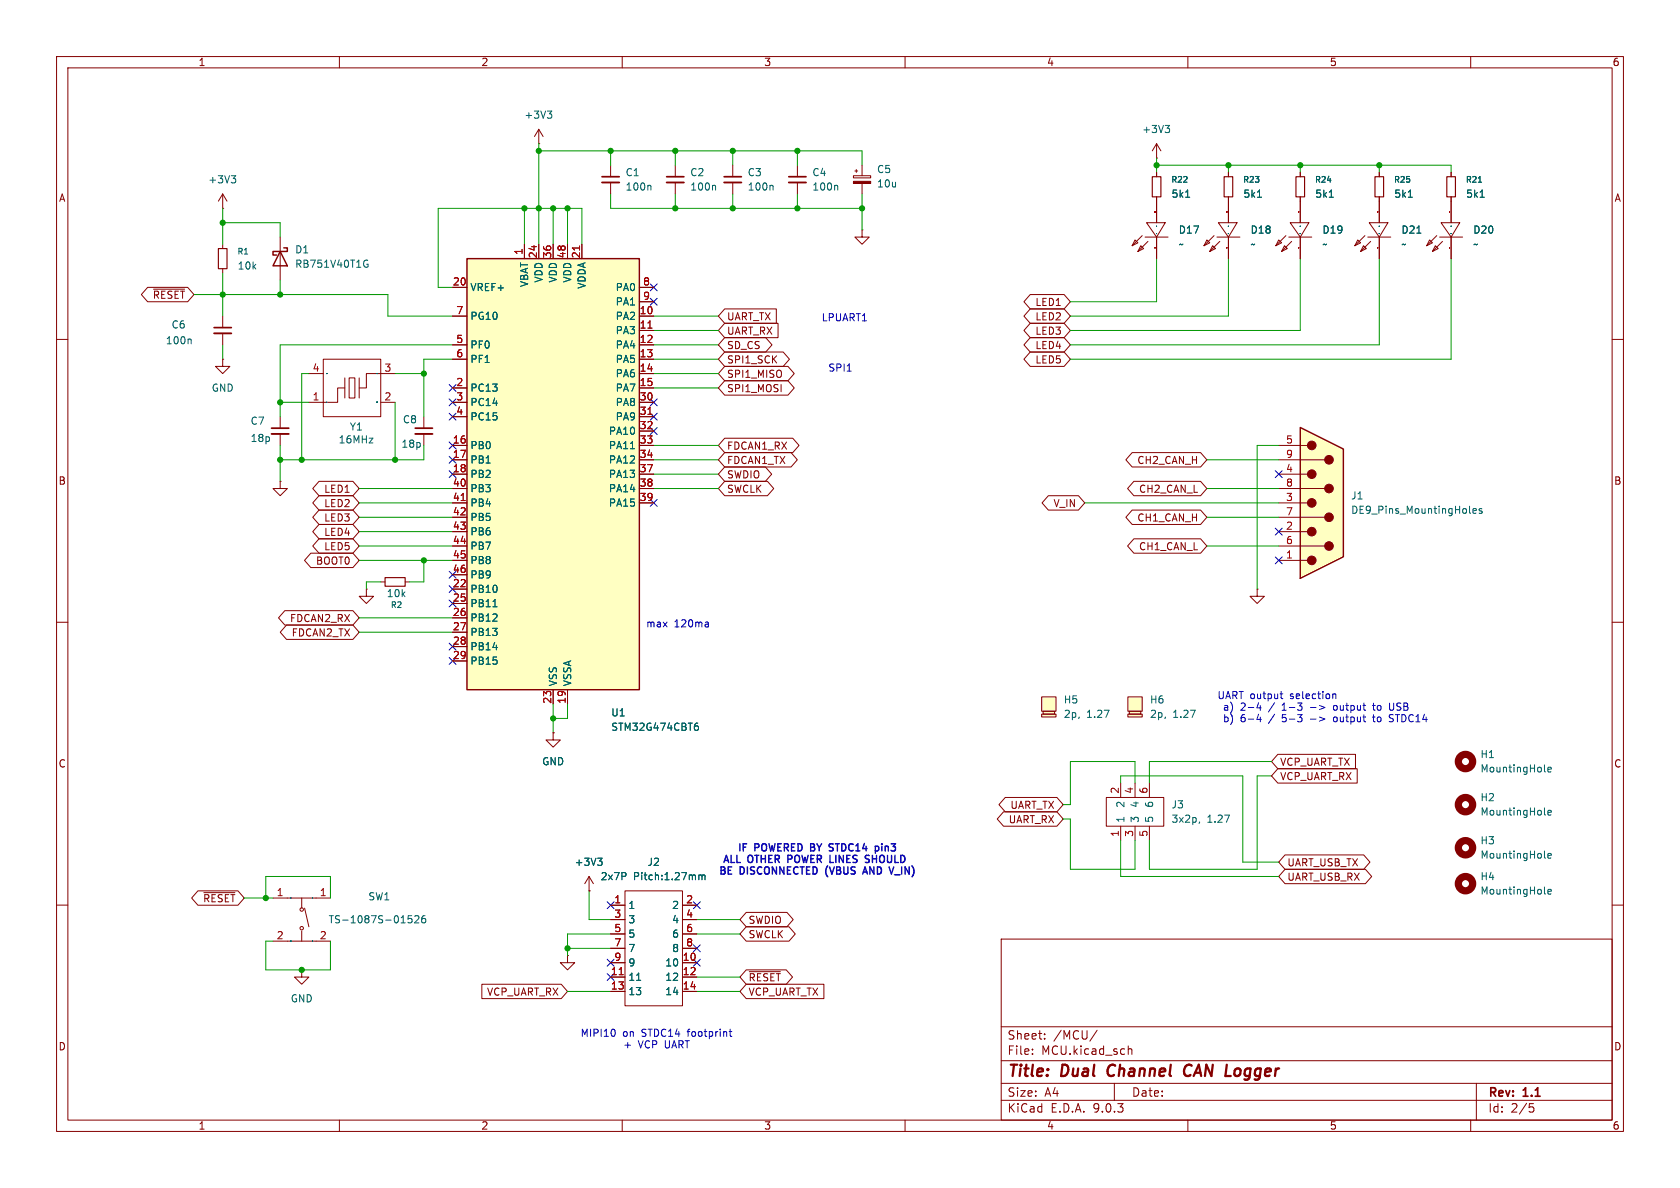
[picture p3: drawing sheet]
<svg xmlns="http://www.w3.org/2000/svg" width="297mm" height="210mm" viewBox="0 0 297 210" stroke-linecap="round" stroke-linejoin="round" font-family="sans-serif">
<g fill="none" stroke="#840000" stroke-width=".18">
<path d="M10 10h277v190h-277zM12 12h273v186h-273zM60 10v2M110 10v2M160 10v2M210 10v2M260 10v2M39.4 36.8h.1M39.4 34.3l-.8 1.3M39.4 34.3l.7 1.3M39.4 34.3v2.5M217.2 30.5v.7"/>
<path d="M217.2 34.8v.8M10 60h2M74.9 73.7v2M74.9 76.7v2M285 60h2M10 110h2M285 110h2M10 160h2M177 166h108v32h-108zM285 160h2M60 198v2M110 198v2"/>
<path d="M160 198v2M177 194.5h108M177 191.5h108M177 187.5h108M177 181.5h108M182.5 186.3v.1M182.5 185.5v.1M184.7 183.6v.1M184.7 182.8v.1M194 182.1l-1.3 2M197 191.5v3M199.5 184.9v1.5"/>
<path d="M199.5 185.5l.2-.1 .3 .1 .1 .9M210 198v2M260 198v2M261 191.5v6.5M270.4 195.1h.7M270.5 195.7h.4l.3 .3-.2 .5-.5 .1"/>
</g>
<path d="M196.1 188.5a1.27 1.27 0 0 0 0 1.6M210.3 188.2a1.13 1.13 0 0 0-.9 .7 1.13 1.13 0 0 0 .2 1.2l.3 .1 .5-.1" fill="none" stroke="#840000" stroke-width=".4"/>
<path d="M40.9 31.1h.8l-.5 .4M41.4 31.5l.3 .3v.3l-.3 .2M222.3 34.9h.7M273 157.9l.2 .2M273.6 157.6l.6-.1v-.2l-.4-.1-.2 .2 .1 .6h.5" fill="none" stroke="#006464" stroke-width=".18"/>
<path d="M216.4 31.2h1.5v3.6h-1.5z" fill="none" stroke="#840000" stroke-width=".2"/>
<path d="M73.4 75.7h3.1" fill="none" stroke="#840000" stroke-width=".3"/>
<path d="M73.4 76.7h3.1" fill="none" stroke="#840000" stroke-width=".33"/>
<circle cx="259.1" cy="156.2" r="1.27" fill="none" stroke="#840000" stroke-width="1.3"/>
<g fill="#ffffc2">
<path d="M184.1 123.2h2.6v2.5h-2.6z"/>
<path d="M184.1 126.2h2.6v.5h-2.6z"/>
<path d="M184.4 125.7h2v.5h-2z"/>
</g>
<g fill="none" stroke="#840000" stroke-width=".18">
<path d="M141 29.2v2M141 32.3v2M150.9 31.1h3v.3h-3zM151.1 30.2h.5M151.4 30v.5M152.4 29.2v1.9M152.4 32.4v1.9M215.4 39.4h3.3l-1.5 2.5zM217.2 35.6v3.8M213.4 42.4l.5 .5-1 .5zM214.4 43.4l.5 .5-1 .6zM214.6 41.7l-1.7 1.7"/>
<path d="M215.1 41.9h4.1M215.6 42.7l-1.7 1.8M217.2 41.9v3.8M184.1 123.2h2.6v2.5h-2.6zM184.1 126.2h2.6v.5h-2.6zM184.4 125.7h2v.5h-2zM198.1 138.4v2.6M200.7 138.4v2.6M203.2 138.4v2.6M195.6 141h10.1v5.1h-10.1zM198.1 146.1v2.5M200.7 146.1v2.5"/>
<path d="M203.2 146.1v2.5"/>
</g>
<path d="M147.9 32.8l.2 .1v.7M217.1 40h.1M217.2 40h.1M217.1 41.3h.1M212.1 145.3l-.1 .2" fill="none" stroke="#006464" stroke-width=".18"/>
<path d="M216.9 37.5h.1M216.9 43.8h.1" fill="none" stroke="#a90000" stroke-width=".18"/>
<path d="M150.9 32.1h3v.3h-3z" fill="#840000" stroke="#840000" stroke-width=".18"/>
<path d="M139.4 31.2h3.1" fill="none" stroke="#840000" stroke-width=".3"/>
<path d="M139.4 32.3h3.1" fill="none" stroke="#840000" stroke-width=".33"/>
<g fill="#ffffc2">
<path d="M199.4 123.2h2.5v2.5h-2.5z"/>
<path d="M199.4 126.2h2.5v.5h-2.5z"/>
<path d="M199.6 125.7h2.1v.5h-2.1z"/>
</g>
<g fill="none" stroke="#840000" stroke-width=".18">
<path d="M49.5 41.9v7.6M54.6 66h2.5M57.1 63.5h10.2v10.2h-10.2zM61 68.6h-1.3v2.5h-5.1M61 66.8v3.6M61.7 66.8h1v3.6h-1zM63.5 66.8v3.6M67.3 71.1h2.5M69.8 66h-5v2.6h-1.3M199.4 123.2h2.5v2.5h-2.5zM199.4 126.2h2.5v.5h-2.5zM199.6 125.7h2.1v.5h-2.1z"/>
<path d="M104.1 157.5h.1M104.1 154.9l-.7 1.3M104.1 154.9l.8 1.3M104.1 154.9v2.6"/>
</g>
<path d="M49.5 44.5l1.3 2.5h-2.5zM50.2 43.8h.6v.7h-2.5v.6h.6" fill="none" stroke="#840000" stroke-width=".25"/>
<path d="M64.5 46h.5M64.8 46.7h.3v.4l-.3 .2-.3-.1M57.8 71.1h.1M57.8 66h.1M66.6 71.1h.1M66.7 66h.1M66.7 71.1h.1M66.7 71.1h-.1M105.7 151.7h.7l-.4 .5M106.2 152.2l.2 .2v.3l-.2 .3" fill="none" stroke="#006464" stroke-width=".18"/>
<path d="M229.9 75.6l7.6 3.8v19l-7.6 3.8z" fill="#ffffc2"/>
<g fill="none" stroke="#840000" stroke-width=".18">
<path d="M39.4 55.9v2M39.4 58.9v2.1M226.1 78.7h5M226.1 81.3h8.1M226.1 83.8h5M226.1 86.4h8.1M226.1 88.9h5M226.1 91.4h8.1M226.1 94h5M226.1 96.5h8.1M226.1 99.1h5M48.3 158.8h10.1"/>
<path d="M53.3 158.8v1.7M48.3 166.4h10.1M53.3 164.6v1.8M53.8 160.5l.8 3.3M100.3 168.9v1.3h1.3l-1.3 1.3-1.2-1.3h1.2M100.3 168.9h.1"/>
<circle cx="53.3" cy="164.1" r=".3"/>
<circle cx="53.3" cy="160.8" r=".3"/>
</g>
<path d="M229.9 75.6l7.6 3.8v19l-7.6 3.8z" fill="none" stroke="#840000" stroke-width=".25"/>
<g fill="#840000" stroke="#840000" stroke-width=".18">
<circle cx="231.9" cy="78.7" r=".76"/>
<circle cx="231.9" cy="83.8" r=".76"/>
<circle cx="231.9" cy="88.9" r=".76"/>
<circle cx="231.9" cy="94" r=".76"/>
<circle cx="231.9" cy="99.1" r=".76"/>
<circle cx="234.9" cy="81.3" r=".76"/>
<circle cx="234.9" cy="86.4" r=".76"/>
<circle cx="234.9" cy="91.4" r=".76"/>
<circle cx="234.9" cy="96.5" r=".76"/>
</g>
<g fill="none" stroke="#006464" stroke-width=".18">
<path d="M33.6 59.9l.2 .2v.7M259.9 90.7h.1M260.4 90.3l.6-.1-.1-.2-.3-.1-.2 .2 .1 .6h.4M262 90l-.3-.1-.2 .2v.2l.5 .1v.3h-.5M51.4 158.8h.1M51.4 158.7h.1M51.4 158.7v.1M55.3 158.8h.1M55.3 158.7v.1M55.3 158.7h.1M51.4 166.4h.1M51.4 166.3v.1"/>
<path d="M55.3 166.4h.1M72.8 161.9h-.6l-.1 .6 .2-.1h.4l.1 .2v.4l-.2 .1-.5-.1M73.3 162l.5-.1 .3 .3-.8 .9h.8M75.1 161.9h-.3a.86 .86 0 0 0 0 1.2l.4-.1 .1-.4-.3-.2h-.2l-.3 .2"/>
</g>
<path d="M37.8 57.9h3.1" fill="none" stroke="#840000" stroke-width=".3"/>
<path d="M37.8 58.9h3.1" fill="none" stroke="#840000" stroke-width=".33"/>
<path d="M82.5 45.7h30.5v76.2h-30.5z" fill="#ffffc2"/>
<path d="M82.5 45.7h30.5v76.2h-30.5z" fill="none" stroke="#840000" stroke-width=".25"/>
<g fill="none" stroke="#840000" stroke-width=".18">
<path d="M95.2 25.4h.1M95.2 22.9v2.5M95.2 22.9l-.7 1.2M95.2 22.9l.8 1.2M107.9 29.2v2M107.9 32.3v2M119.4 29.2v2M119.4 32.3v2M129.5 29.2v2M129.5 32.3v2M202.7 39.4h3.3l-1.5 2.5zM204.5 27.9h.1"/>
<path d="M204.5 25.4v2.5M204.5 30.5v.7M204.5 34.8v4.6M204.5 25.4l-.8 1.3M204.5 25.4l.7 1.3M217.2 30.5v.7M217.2 34.8v4.6M228.1 39.4h3.3l-1.5 2.5zM229.9 30.5v.7M229.9 34.8v4.6M242.1 39.4h3.3l-1.6 2.5zM243.8 30.5v.7"/>
<path d="M243.8 34.8v4.6M254.8 39.4h3.3l-1.6 2.5zM256.5 30.5v.7M256.5 34.8v4.6M26.1 50.8h7.1l1.1 1.3-1.1 1.2h-7.1l-1.1-1.2zM27.1 51.1h5.5M39.4 43.2v.7M39.4 47.5v.8M80 50.8h2.5M80 55.9h2.5M92.7 43.2v2.5M95.2 43.2v2.5"/>
<path d="M97.8 43.2v2.5M100.3 43.2v2.5M102.9 43.2v2.5M113 50.8h2.6M113 55.9h2.6M113 53.3h2.6M113 58.4h2.6M128.1 57.1h9.4v2.6h-9.4l-1.1-1.3zM128.1 59.7h7.3l1.1 1.3-1.1 1.2h-7.3l-1.1-1.2zM128.1 54.6h9.1v2.6h-9.1l-1.1-1.3zM152.4 40.6v1.3h1.3l-1.3 1.3-1.3-1.3h1.3M152.4 40.6h.1"/>
<path d="M182.1 54.6h6l1.1 1.3-1.1 1.3h-6l-1.1-1.3zM182.1 57.1h6l1.1 1.3-1.1 1.3h-6l-1.1-1.3zM182.1 59.7h6l1.1 1.3-1.1 1.2h-6l-1.1-1.2zM182.1 52.1h6l1.1 1.2-1.1 1.3h-6l-1.1-1.3zM200.7 42.4l.5 .5-1 .5zM201.7 43.4l.5 .5-1 .6zM201.9 41.7l-1.7 1.7M202.4 41.9h4.1M202.9 42.7l-1.7 1.8M204.5 41.9v3.8M217.2 41.9v3.8M226.1 42.4l.5 .5-1 .5z"/>
<path d="M227.1 43.4l.5 .5-1 .6zM227.3 41.7l-1.7 1.7M227.8 41.9h4.1M228.3 42.7l-1.7 1.8M229.9 41.9v3.8M240 42.4l.5 .5-1 .5zM241 43.4l.6 .5-1.1 .6zM241.3 41.7l-1.8 1.7M241.8 41.9h4.1M242.3 42.7l-1.8 1.8M243.8 41.9v3.8M252.7 42.4l.5 .5-1 .5z"/>
<path d="M253.7 43.4l.6 .5-1.1 .6zM254 41.7l-1.8 1.7M254.5 41.9h4.1M255 42.7l-1.8 1.8M256.5 41.9v3.8M39.4 63.5v1.3h1.2l-1.2 1.2-1.3-1.2h1.3M39.4 63.5h.1M49.5 73.7v2M49.5 76.7v2M80 61h2.5M80 63.5h2.5M80 68.6h2.5"/>
<path d="M80 71.1h2.5M80 73.7h2.5M80 78.7h2.5M113 61h2.6M113 63.5h2.6M113 68.6h2.6M113 71.1h2.6M113 73.7h2.6M113 78.7h2.6M113 66h2.6M113 76.2h2.6M128.1 64.8h11.2l1.1 1.2-1.1 1.3h-11.2l-1.1-1.3z"/>
<path d="M128.1 62.2h10.4l1.1 1.3-1.1 1.3h-10.4l-1.1-1.3zM128.1 67.3h11.2l1.1 1.3-1.1 1.3h-11.2l-1.1-1.3zM128.1 77.5h12l1.2 1.2-1.2 1.3h-12l-1.1-1.3zM182.1 62.2h6l1.1 1.3-1.1 1.3h-6l-1.1-1.3zM49.5 85.1v1.3h1.3l-1.3 1.2-1.2-1.2h1.2M49.5 85.1h.1M54.9 97.8h7.5l1.1 1.3-1.1 1.2h-7.5l-1.1-1.2zM56.4 87.6h6l1.1 1.3-1.1 1.3h-6l-1.1-1.3zM56.4 92.7h6l1.1 1.3-1.1 1.3h-6l-1.1-1.3zM56.4 85.1h6l1.1 1.3-1.1 1.2h-6l-1.1-1.2zM56.4 90.2h6l1.1 1.2-1.1 1.3h-6l-1.1-1.3zM56.4 95.2h6l1.1 1.3-1.1 1.3h-6l-1.1-1.3z"/>
<path d="M80 81.3h2.5M80 83.8h2.5M80 86.4h2.5M80 88.9h2.5M80 91.4h2.5M80 94h2.5M80 96.5h2.5M80 99.1h2.5M113 81.3h2.6M113 83.8h2.6M113 86.4h2.6M113 88.9h2.6"/>
<path d="M128.1 82.5h7.2l1.1 1.3-1.1 1.3h-7.2l-1.1-1.3zM128.1 80h11.7l1.2 1.3-1.2 1.3h-11.7l-1.1-1.3zM128.1 85.1h7.6l1.1 1.3-1.1 1.2h-7.6l-1.1-1.2zM185.3 87.6h5.4l1.1 1.3-1.1 1.3h-5.4l-1.1-1.3zM200.1 80h12.1l1.2 1.3-1.2 1.3h-12.1l-1.1-1.3zM200.1 90.2h12.1l1.2 1.2-1.2 1.3h-12.1l-1.1-1.3zM200.5 95.2h11.7l1.2 1.3-1.2 1.3h-11.7l-1.2-1.3zM200.5 85.1h11.7l1.2 1.3-1.2 1.2h-11.7l-1.2-1.2zM50.4 107.9h12l1.1 1.3-1.1 1.3h-12l-1.2-1.3zM50.7 110.5h11.7l1.1 1.3-1.1 1.2h-11.7l-1.2-1.2zM64.8 104.1v1.3h1.2l-1.2 1.3-1.3-1.3h1.3M64.8 104.1h.1"/>
<path d="M67.3 102.9h.8M71.6 102.9h.8M80 101.6h2.5M80 104.1h2.5M80 106.7h2.5M80 109.2h2.5M80 111.8h2.5M80 114.3h2.5M80 116.8h2.5M222.2 104.1v1.3h1.3l-1.3 1.3-1.2-1.3h1.2M222.2 104.1h.1M97.8 129.5v1.3h1.3l-1.3 1.3-1.3-1.3h1.3"/>
<path d="M97.8 129.5h.1M97.8 121.9v2.6M100.3 121.9v2.6M225.9 133.3h13.7v2.6h-13.7l-1.1-1.3zM225.9 135.9h14v2.5h-14l-1.1-1.2zM35 157.5h7.1l1.1 1.3-1.1 1.2h-7.1l-1.1-1.2zM36 157.8h5.5M104.1 157.5h.1M110.5 157.5h10.1v20.3h-10.1zM177.4 143.5h9.4l1.2 1.3-1.2 1.3h-9.4l-1.1-1.3zM177.7 141h9.1l1.2 1.2-1.2 1.3h-9.1l-1.1-1.3zM227.2 151.1h13.9l1.1 1.3-1.1 1.3h-13.9l-1.1-1.3z"/>
<path d="M227.2 153.7h14.2l1.1 1.2-1.1 1.3h-14.2l-1.1-1.3zM53.3 171.5v1.2h1.3l-1.3 1.3-1.2-1.3h1.2M53.3 171.5h.1M85.2 174h14l1.1 1.3-1.1 1.2h-14zM107.9 160h2.6M107.9 162.6h2.6M107.9 165.1h2.6M107.9 167.6h2.6M107.9 170.2h2.6M107.9 172.7h2.6M107.9 175.3h2.6M120.6 160h2.6"/>
<path d="M120.6 162.6h2.6M120.6 165.1h2.6M120.6 167.6h2.6M120.6 170.2h2.6M120.6 172.7h2.6M120.6 175.3h2.6M131.9 161.3h7.2l1.1 1.3-1.1 1.2h-7.2l-1.1-1.2zM131.9 163.8h7.6l1.1 1.3-1.1 1.3h-7.6l-1.1-1.3zM131.9 171.4h7.1l1.1 1.3-1.1 1.3h-7.1l-1.1-1.3zM131.9 174h13.8v2.5h-13.8l-1.1-1.2zM132.5 171.8h5.5"/>
</g>
<g fill="none" stroke="#a90000" stroke-width=".18">
<path d="M204.2 37.5h.1M216.9 37.5h.1M229.6 37.5h.1M243.6 37.5h.1M256.3 37.5h.1M102.5 43.5v.7M114.5 58h.8M204.2 43.8h.1M216.9 43.8h.1M229.6 43.8h.1M243.5 43.8h.1M243.6 43.8h.1"/>
<path d="M256.2 43.8h.1M256.3 43.8h.1M114.5 73.2h.8M81.5 88.5h.7M109.5 172.3h.7"/>
</g>
<g fill="none" stroke="#006464" stroke-width=".18">
<path d="M96.8 19.6h.7l-.4 .5M97.3 20.1l.2 .3v.3l-.2 .2M114.9 32.8l.2 .1v.7M126.3 32.8l.2 .1v.7M136.5 32.8l.2 .1v.7M204.5 40h.1M206 22.2h.8l-.5 .5M206.5 22.7l.3 .2v.3l-.3 .2M209.6 34.9h.7M217.1 40h.1M217.2 40h.1M222.3 34.9h.7"/>
<path d="M229.9 40h.1M235 34.9h.7M243.8 40h.1M249 34.9h.7M256.5 40h.1M261.3 32.2h.6M261.7 34.9h.7M204.4 41.3h.1M217.1 41.3h.1M229.8 41.3h.1M243.8 41.3h.1M250.5 41.2h.7"/>
<path d="M256.5 41.3h.1M111.5 79.3h.7M87.1 107.3h.8M123 128.3h.2l.3 .3-.1 .4-.4 .1M123.4 127.8l-.4 .1M273 136.3l.2 .2M273.6 136l.6-.1v-.2l-.4-.1-.2 .2 .1 .6h.5M105.7 151.7h.7l-.4 .5M106.2 152.2l.2 .2v.3l-.2 .3M110.6 154.4v.4M123.6 154.7v.8M123.6 154.8l.3-.1 .2 .2"/>
<path d="M124.1 154.9l.2-.2h.3v.8M124.1 154.9v.6M273 151.5l.2 .2M273 143.9l.2 .2M273.6 151.3l.6-.1v-.3h-.4l-.2 .1 .1 .6h.5M273.6 143.7l.6-.2v-.2l-.4-.1-.2 .2 .1 .6h.5M112.5 173.3h.8"/>
</g>
<path d="M106.4 31.2h3.1M117.9 31.2h3M128 31.2h3.1M48 75.7h3.1" fill="none" stroke="#840000" stroke-width=".3"/>
<path d="M106.4 32.3h3.1M117.9 32.3h3M128 32.3h3.1M48 76.7h3.1" fill="none" stroke="#840000" stroke-width=".33"/>
<path d="M203.7 31.2h1.5v3.6h-1.5zM229.1 31.2h1.5v3.6h-1.5zM243.1 31.2h1.5v3.6h-1.5zM255.8 31.2h1.5v3.6h-1.5zM38.6 43.9h1.5v3.6h-1.5zM68.1 102.1h3.5v1.5h-3.5z" fill="none" stroke="#840000" stroke-width=".2"/>
<g fill="none" stroke="#840000" stroke-width="1.3">
<circle cx="259.1" cy="134.6" r="1.27"/>
<circle cx="259.1" cy="142.2" r="1.27"/>
<circle cx="259.1" cy="149.9" r="1.27"/>
</g>
<g fill="none" stroke="#009600" stroke-width=".18">
<path d="M39.4 36.8v6.4M39.4 39.4h10.1v2.5M92.7 36.8v6.4M95.2 25.4v17.8M95.2 26.7h57.2v2.5M97.8 36.8v6.4M100.3 36.8v6.4M107.9 34.3v2.5h44.5M107.9 26.7v2.5M119.4 26.7v2.5M119.4 34.3v2.5M129.5 26.7v2.5"/>
<path d="M129.5 34.3v2.5M141 26.7v2.5M141 34.3v2.5M152.4 34.3v6.3M204.5 29.2h52v1.3M204.5 27.9v2.6M217.2 29.2v1.3M229.9 29.2v1.3M243.8 29.2v1.3M34.3 52.1h34.3v3.8h11.4M39.4 48.3v7.6M49.5 49.5v2.6"/>
<path d="M102.9 43.2v-6.4h-25.4v14h2.5M115.6 55.9h11.4M115.6 58.4h11.4M204.5 45.7v7.6h-15.3M217.2 45.7v10.2h-28M229.9 45.7v12.7h-40.7M243.8 45.7v15.3h-54.6M256.5 45.7v17.8h-67.3M39.4 61v2.5M49.5 78.7v6.4M49.5 71.1h5.1M54.6 66h-1.3v15.3"/>
<path d="M69.8 66h5.1M69.8 71.1v10.2M74.9 78.7v2.6h-25.4M80 61h-30.5v12.7M80 63.5h-5.1v10.2M115.6 66h11.4M115.6 61h11.4M115.6 78.7h11.4M115.6 63.5h11.4M115.6 68.6h11.4M226.1 78.7h-3.9v25.4M63.5 94h16.5"/>
<path d="M63.5 86.4h16.5M63.5 88.9h16.5M63.5 91.4h16.5M63.5 96.5h16.5M63.5 99.1h16.5M74.9 99.1v3.8h-2.5M115.6 81.3h11.4M115.6 86.4h11.4M115.6 83.8h11.4M191.8 88.9h34.3M213.4 81.3h12.7M213.4 86.4h12.7"/>
<path d="M213.4 91.4h12.7M213.4 96.5h12.7M63.5 111.8h16.5M63.5 109.2h16.5M67.3 102.9h-2.5v1.2M97.8 124.5v5M100.3 124.5v2.5h-2.5M198.1 138.4v-1.2h21.6v15.2h6.4M200.7 138.4v-3.8h-11.5v7.6h-1.2M224.8 137.2h-2.6v16.5h-19v-5.1M224.8 134.6h-21.6v3.8M43.2 158.8h5.1"/>
<path d="M47 158.8v-3.9h11.4v3.9M104.1 157.5v5.1h3.8M188 144.8h1.2v8.9h11.5v-5.1M198.1 148.6v6.3h28M48.3 166.4h-1.3v5.1h11.4v-5.1M100.3 175.3h7.6M100.3 167.6h7.6M107.9 165.1h-7.6v3.8M123.2 162.6h7.6M123.2 172.7h7.6M123.2 175.3h7.6M123.2 165.1h7.6"/>
</g>
<g fill="none" stroke="#000084" stroke-width=".18">
<path d="M115 50.2l1.2 1.2M115 52.7l1.2 1.2M116.2 50.2l-1.2 1.2M116.2 52.7l-1.2 1.2M79.4 68l1.2 1.2M79.4 78.1l1.2 1.2M79.4 70.5l1.2 1.2M79.4 73.1l1.2 1.2M80.6 68l-1.2 1.2M80.6 78.1l-1.2 1.2M80.6 70.5l-1.2 1.2M80.6 73.1l-1.2 1.2"/>
<path d="M115 73.1l1.2 1.2M115 75.6l1.2 1.2M115 70.5l1.2 1.2M116.2 73.1l-1.2 1.2M116.2 70.5l-1.2 1.2M116.2 75.6l-1.2 1.2M79.4 83.2l1.2 1.2M79.4 80.7l1.2 1.2M80.6 83.2l-1.2 1.2M80.6 80.7l-1.2 1.2M115 88.3l1.2 1.2M116.2 88.3l-1.2 1.2"/>
<path d="M225.5 98.5l1.2 1.2M225.5 83.2l1.2 1.2M225.5 93.4l1.2 1.2M226.7 98.5l-1.2 1.2M226.7 83.2l-1.2 1.2M226.7 93.4l-1.2 1.2M79.4 101l1.2 1.2M79.4 116.2l1.2 1.2M79.4 113.7l1.2 1.2M79.4 106.1l1.2 1.2M79.4 103.5l1.2 1.2M80.6 101l-1.2 1.2"/>
<path d="M80.6 116.2l-1.2 1.2M80.6 113.7l-1.2 1.2M80.6 106.1l-1.2 1.2M80.6 103.5l-1.2 1.2M107.3 159.4l1.3 1.2M108.6 159.4l-1.3 1.2M122.6 159.4l1.2 1.2M123.8 159.4l-1.2 1.2M107.3 169.6l1.3 1.2M107.3 172.1l1.3 1.2M108.6 169.6l-1.3 1.2M108.6 172.1l-1.3 1.2"/>
<path d="M122.6 167l1.2 1.2M122.6 169.6l1.2 1.2M123.8 167l-1.2 1.2M123.8 169.6l-1.2 1.2"/>
</g>
<g fill="none" stroke="#0000c2" stroke-width=".18">
<path d="M149.8 65.6h.7M125.1 110l.1 .2v.6M125.2 110.8h-.1M125.2 110.3h-.1M222.2 125.1h.8M222.2 127.2h.8M222.8 124.7v.9M222.8 126.7v.9M226.3 122.7h.5M226.5 122.2v1.1l.3 .2M226.7 125.6h.7M226.8 124.6h-.1"/>
<path d="M231.7 125.1h1M231.7 127.1h1M235.6 122.8l.2-.1h.3l.1 .8M236.2 124.7l-.3 .1-.2 .1 .1 .5 .4 .2M236.2 126.7l-.3 .1-.2 .2 .1 .5 .4 .1M242.6 124.7h.5M242.6 126.7h.5M242.8 124.3v1.1l.3 .2M242.8 126.3v1.1l.3 .2M245.8 126.9l.4 .2 .1 .3-.2 .2h-.3M245.8 126.3l.5 .1M246.4 124.3l-.1 1.1-.2 .2-.3-.1"/>
<path d="M108.7 182.2v.8M128.9 182.4h.5M129.1 181.9v1.1l.3 .2"/>
</g>
<path d="M146.7 152.5h.6M146.8 150.4h.3M146.8 149.8h.3M146.8 149.2h.3M152.5 154.5l.4-1.3 .5 1.3M152.6 154.2h.6M153.4 151.9l.3 .2-.3 .4M154.9 149.6h.3l.2 .2-.1 .5-.4 .1M158.1 154.6h1" fill="none" stroke="#0000c2" stroke-width=".25"/>
<g fill="#009600" stroke="#009600" stroke-width=".18">
<circle cx="74.9" cy="99.1" r=".46"/>
<circle cx="47" cy="158.8" r=".46"/>
<circle cx="53.3" cy="171.5" r=".46"/>
<circle cx="39.4" cy="39.4" r=".46"/>
<circle cx="49.5" cy="71.1" r=".46"/>
<circle cx="49.5" cy="52.1" r=".46"/>
<circle cx="39.4" cy="52.1" r=".46"/>
<circle cx="49.5" cy="81.3" r=".46"/>
<circle cx="74.9" cy="66" r=".46"/>
<circle cx="53.3" cy="81.3" r=".46"/>
<circle cx="97.8" cy="127" r=".46"/>
<circle cx="100.3" cy="167.6" r=".46"/>
<circle cx="97.8" cy="36.8" r=".46"/>
<circle cx="69.8" cy="81.3" r=".46"/>
<circle cx="95.2" cy="36.8" r=".46"/>
<circle cx="92.7" cy="36.8" r=".46"/>
<circle cx="107.9" cy="26.7" r=".46"/>
<circle cx="119.4" cy="36.8" r=".46"/>
<circle cx="119.4" cy="26.7" r=".46"/>
<circle cx="95.2" cy="26.7" r=".46"/>
<circle cx="100.3" cy="36.8" r=".46"/>
<circle cx="141" cy="26.7" r=".46"/>
<circle cx="129.5" cy="26.7" r=".46"/>
<circle cx="129.5" cy="36.8" r=".46"/>
<circle cx="141" cy="36.8" r=".46"/>
<circle cx="152.4" cy="36.8" r=".46"/>
<circle cx="217.2" cy="29.2" r=".46"/>
<circle cx="243.8" cy="29.2" r=".46"/>
<circle cx="229.9" cy="29.2" r=".46"/>
<circle cx="204.5" cy="29.2" r=".46"/>
</g>
<g font-size="2.8" fill="#840000">
<text x="178" y="190.9">Title:</text>
<text x="187.7" y="190.9">Dual</text>
<text x="196.6" y="190.9">Channel</text>
<text x="211" y="190.9">CAN Logger</text>
</g>
<g font-size="2.1" fill="#840000">
<text x="178" y="184">Sheet:</text>
<text x="186.2" y="184">/MCU/</text>
<text x="178" y="186.7">File:</text>
<text x="184.1" y="186.7">MCU.kicad_sch</text>
<text x="178" y="196.9">KiCad</text>
<text x="178" y="194.1">Size:</text>
<text x="184.7" y="194.1">A4</text>
<text x="185.7" y="196.9">E.D.A.</text>
<text x="193.3" y="196.9">9.0.3</text>
<text x="200" y="194.1">Date:</text>
<text x="263" y="194.3">Rev:</text>
<text x="263" y="196.9">Id:</text>
<text x="267.1" y="196.9">2/5</text>
<text x="269.4" y="194.3">1.1</text>
</g>
<g font-size="1.8" fill="#840000">
<text x="35" y="11.9">1</text>
<text x="85" y="11.9">2</text>
<text x="135" y="11.9">3</text>
<text x="185" y="11.9">4</text>
<text x="235" y="11.9">5</text>
<text x="285" y="11.9">6</text>
<text x="10.3" y="35.9">A</text>
<text x="285.3" y="35.9">A</text>
<text x="26.9" y="53">~{RESET}</text>
<text x="128.4" y="59.4">UART_RX</text>
<text x="128.4" y="56.8">UART_TX</text>
<text x="182.9" y="56.8">LED2</text>
<text x="182.9" y="59.4">LED3</text>
<text x="182.9" y="54.3">LED1</text>
<text x="128.4" y="64.5">SPI1_SCK</text>
<text x="128.4" y="61.9">SD_CS</text>
<text x="182.9" y="64.5">LED5</text>
<text x="182.9" y="61.9">LED4</text>
<text x="128.4" y="67">SPI1_MISO</text>
<text x="128.4" y="69.5">SPI1_MOSI</text>
<text x="128.4" y="79.7">FDCAN1_RX</text>
<text x="128.4" y="82.2">FDCAN1_TX</text>
<text x="201" y="82.2">CH2_CAN_H</text>
<text x="10.3" y="85.9">B</text>
<text x="57.2" y="89.9">LED2</text>
<text x="57.2" y="87.3">LED1</text>
<text x="128.4" y="84.8">SWDIO</text>
<text x="128.4" y="87.3">SWCLK</text>
<text x="186.1" y="89.9">V_IN</text>
<text x="201.3" y="87.3">CH2_CAN_L</text>
<text x="285.3" y="85.9">B</text>
<text x="57.2" y="94.9">LED4</text>
<text x="57.2" y="92.4">LED3</text>
<text x="201" y="92.4">CH1_CAN_H</text>
<text x="55.8" y="100">BOOT0</text>
<text x="57.2" y="97.5">LED5</text>
<text x="201.3" y="97.5">CH1_CAN_L</text>
<text x="51.2" y="110.2">FDCAN2_RX</text>
<text x="51.5" y="112.7">FDCAN2_TX</text>
<text x="10.3" y="135.9">C</text>
<text x="226.2" y="135.6">VCP_UART_TX</text>
<text x="285.3" y="135.9">C</text>
<text x="178.5" y="143.2">UART_TX</text>
<text x="226.2" y="138.1">VCP_UART_RX</text>
<text x="178.2" y="145.7">UART_RX</text>
<text x="227.5" y="153.4">UART_USB_TX</text>
<text x="227.5" y="155.9">UART_USB_RX</text>
<text x="35.8" y="159.7">~{RESET}</text>
<text x="132.2" y="163.5">SWDIO</text>
<text x="132.2" y="166.1">SWCLK</text>
<text x="132.2" y="173.7">~{RESET}</text>
<text x="86" y="176.2">VCP_UART_RX</text>
<text x="132.2" y="176.2">VCP_UART_TX</text>
<text x="10.3" y="185.9">D</text>
<text x="285.3" y="185.9">D</text>
<text x="35" y="199.9">1</text>
<text x="85" y="199.9">2</text>
<text x="135" y="199.9">3</text>
<text x="185" y="199.9">4</text>
<text x="235" y="199.9">5</text>
<text x="285" y="199.9">6</text>
</g>
<g font-size="1.8" fill="#006464">
<text x="92.6" y="21.2">+3V3</text>
<text x="201.8" y="23.7">+3V3</text>
<text x="36.7" y="32.6">+3V3</text>
<text x="110.5" y="31.3">C1</text>
<text x="110.5" y="33.9">100n</text>
<text x="121.9" y="31.3">C2</text>
<text x="121.9" y="33.9">100n</text>
<text x="132.1" y="31.3">C3</text>
<text x="132.1" y="33.9">100n</text>
<text x="143.5" y="31.3">C4</text>
<text x="143.5" y="33.9">100n</text>
<text x="154.9" y="30.8">C5</text>
<text x="154.9" y="33.3">10u</text>
<text x="207" y="35.2">5k1</text>
<text x="219.7" y="35.2">5k1</text>
<text x="232.4" y="35.2">5k1</text>
<text x="246.4" y="35.2">5k1</text>
<text x="259.1" y="35.2">5k1</text>
<text x="208.3" y="41.5">D17</text>
<text x="221" y="41.5">D18</text>
<text x="233.7" y="41.5">D19</text>
<text x="247.7" y="41.5">D21</text>
<text x="260.4" y="41.5">D20</text>
<text x="41.9" y="47.9">10k</text>
<text x="52.1" y="45">D1</text>
<text x="52.1" y="47.5">RB751V40T1G</text>
<text x="208.3" y="44">~</text>
<text x="221" y="44">~</text>
<text x="233.7" y="44">~</text>
<text x="247.7" y="44">~</text>
<text x="260.4" y="44">~</text>
<text x="83.1" y="51.7">VREF+</text>
<text x="93.6" y="50.8" transform="rotate(-90 93.6 50.8)">VBAT</text>
<text x="96.1" y="50.1" transform="rotate(-90 96.1 50.1)">VDD</text>
<text x="98.7" y="50.1" transform="rotate(-90 98.7 50.1)">VDD</text>
<text x="101.2" y="50.1" transform="rotate(-90 101.2 50.1)">VDD</text>
<text x="103.7" y="51.1" transform="rotate(-90 103.7 51.1)">VDDA</text>
<text x="108.8" y="51.7">PA0</text>
<text x="30.2" y="58.3">C6</text>
<text x="83.1" y="56.7">PG10</text>
<text x="108.8" y="54.2">PA1</text>
<text x="108.8" y="56.7">PA2</text>
<text x="108.8" y="59.3">PA3</text>
<text x="29.2" y="61.1">100n</text>
<text x="83.1" y="61.8">PF0</text>
<text x="83.1" y="64.4">PF1</text>
<text x="108.8" y="61.8">PA4</text>
<text x="108.8" y="64.4">PA5</text>
<text x="37.3" y="69.4">GND</text>
<text x="83.1" y="69.4">PC13</text>
<text x="83.1" y="72">PC14</text>
<text x="108.8" y="66.9">PA6</text>
<text x="108.8" y="69.4">PA7</text>
<text x="108.8" y="72">PA8</text>
<text x="44.2" y="75.3">C7</text>
<text x="61.7" y="76.3">Y1</text>
<text x="71.1" y="75">C8</text>
<text x="83.1" y="74.5">PC15</text>
<text x="107.5" y="77.1">PA10</text>
<text x="108.8" y="74.5">PA9</text>
<text x="44.2" y="78.3">18p</text>
<text x="59.8" y="78.6">16MHz</text>
<text x="70.9" y="79.3">18p</text>
<text x="83.1" y="79.6">PB0</text>
<text x="83.1" y="82.1">PB1</text>
<text x="107.5" y="79.6">PA11</text>
<text x="107.5" y="82.1">PA12</text>
<text x="83.1" y="84.7">PB2</text>
<text x="83.1" y="87.2">PB3</text>
<text x="83.1" y="89.8">PB4</text>
<text x="107.5" y="84.7">PA13</text>
<text x="107.5" y="87.2">PA14</text>
<text x="107.5" y="89.8">PA15</text>
<text x="238.8" y="88.5">J1</text>
<text x="83.1" y="92.3">PB5</text>
<text x="83.1" y="94.8">PB6</text>
<text x="238.8" y="91">DE9_Pins_MountingHoles</text>
<text x="83.1" y="97.4">PB7</text>
<text x="83.1" y="99.9">PB8</text>
<text x="68.3" y="105.8">10k</text>
<text x="83.1" y="102.5">PB9</text>
<text x="83.1" y="105">PB10</text>
<text x="83.1" y="107.5">PB11</text>
<text x="83.1" y="110.1">PB12</text>
<text x="83.1" y="112.6">PB13</text>
<text x="83.1" y="115.2">PB14</text>
<text x="83.1" y="117.7">PB15</text>
<text x="98.7" y="121.4" transform="rotate(-90 98.7 121.4)">VSS</text>
<text x="101.2" y="121.4" transform="rotate(-90 101.2 121.4)">VSSA</text>
<text x="188" y="124.6">H5</text>
<text x="203.2" y="124.6">H6</text>
<text x="108" y="129.4">STM32G474CBT6</text>
<text x="108" y="126.8">U1</text>
<text x="188" y="127.1">2p,</text>
<text x="192.1" y="127.1">1.27</text>
<text x="203.2" y="127.1">2p,</text>
<text x="207.3" y="127.1">1.27</text>
<text x="95.8" y="135.5">GND</text>
<text x="261.6" y="134.2">H1</text>
<text x="261.6" y="136.8">MountingHole</text>
<text x="199" y="142.9" transform="rotate(-90 199 142.9)">2</text>
<text x="201.5" y="142.9" transform="rotate(-90 201.5 142.9)">4</text>
<text x="204.1" y="142.9" transform="rotate(-90 204.1 142.9)">6</text>
<text x="207" y="143.1">J3</text>
<text x="261.6" y="141.8">H2</text>
<text x="199" y="145.5" transform="rotate(-90 199 145.5)">1</text>
<text x="201.5" y="145.5" transform="rotate(-90 201.5 145.5)">3</text>
<text x="204.1" y="145.5" transform="rotate(-90 204.1 145.5)">5</text>
<text x="207" y="145.6">3x2p,</text>
<text x="213.4" y="145.6">1.27</text>
<text x="261.6" y="149.5">H3</text>
<text x="261.6" y="144.4">MountingHole</text>
<text x="101.5" y="153.3">+3V3</text>
<text x="106.1" y="155.8">2x7P</text>
<text x="112" y="155.8">Pitch:1.27mm</text>
<text x="114.4" y="153.3">J2</text>
<text x="261.6" y="155.8">H4</text>
<text x="261.6" y="152">MountingHole</text>
<text x="65" y="159.4">SW1</text>
<text x="111" y="160.9">1</text>
<text x="118.7" y="160.9">2</text>
<text x="261.6" y="158.3">MountingHole</text>
<text x="58" y="163.4">TS-1087S-01526</text>
<text x="111" y="163.4">3</text>
<text x="111" y="166">5</text>
<text x="118.7" y="163.4">4</text>
<text x="118.7" y="166">6</text>
<text x="111" y="168.5">7</text>
<text x="111" y="171">9</text>
<text x="111" y="173.6">11</text>
<text x="117.5" y="171">10</text>
<text x="117.5" y="173.6">12</text>
<text x="118.7" y="168.5">8</text>
<text x="51.3" y="177.4">GND</text>
<text x="111" y="176.1">13</text>
<text x="117.5" y="176.1">14</text>
</g>
<g font-size="1.8" fill="#a90000">
<text x="92.5" y="45.2" transform="rotate(-90 92.5 45.2)">1</text>
<text x="95" y="45.8" transform="rotate(-90 95 45.8)">24</text>
<text x="97.5" y="45.8" transform="rotate(-90 97.5 45.8)">36</text>
<text x="100.1" y="45.8" transform="rotate(-90 100.1 45.8)">48</text>
<text x="102.6" y="45.8" transform="rotate(-90 102.6 45.8)">21</text>
<text x="80" y="50.5">20</text>
<text x="113.6" y="50.5">8</text>
<text x="113.6" y="53.1">9</text>
<text x="80.6" y="55.6">7</text>
<text x="113" y="55.6">10</text>
<text x="113" y="58.2">11</text>
<text x="55.2" y="65.8">4</text>
<text x="67.9" y="65.8">3</text>
<text x="80.6" y="60.7">5</text>
<text x="80.6" y="63.2">6</text>
<text x="113" y="60.7">12</text>
<text x="113" y="63.2">13</text>
<text x="113" y="65.8">14</text>
<text x="55.2" y="70.9">1</text>
<text x="67.9" y="70.9">2</text>
<text x="80.6" y="68.3">2</text>
<text x="80.6" y="70.9">3</text>
<text x="113" y="68.3">15</text>
<text x="113" y="70.9">30</text>
<text x="80.6" y="73.4">4</text>
<text x="113" y="73.4">31</text>
<text x="113" y="75.9">32</text>
<text x="80" y="78.5">16</text>
<text x="80" y="81">17</text>
<text x="80" y="83.6">18</text>
<text x="113" y="78.5">33</text>
<text x="113" y="81">34</text>
<text x="113" y="83.6">37</text>
<text x="227.3" y="78.5">5</text>
<text x="227.3" y="81">9</text>
<text x="227.3" y="83.6">4</text>
<text x="80" y="86.1">40</text>
<text x="80" y="88.6">41</text>
<text x="113" y="86.1">38</text>
<text x="113" y="88.6">39</text>
<text x="227.3" y="86.1">8</text>
<text x="227.3" y="88.6">3</text>
<text x="80" y="91.2">42</text>
<text x="80" y="93.7">43</text>
<text x="227.3" y="91.2">7</text>
<text x="227.3" y="93.7">2</text>
<text x="80" y="96.3">44</text>
<text x="80" y="98.8">45</text>
<text x="80" y="101.3">46</text>
<text x="227.3" y="96.3">6</text>
<text x="227.3" y="98.8">1</text>
<text x="80" y="103.9">22</text>
<text x="80" y="106.4">25</text>
<text x="80" y="109">26</text>
<text x="80" y="111.5">27</text>
<text x="80" y="114">28</text>
<text x="80" y="116.6">29</text>
<text x="97.5" y="124.5" transform="rotate(-90 97.5 124.5)">23</text>
<text x="100.1" y="124.5" transform="rotate(-90 100.1 124.5)">19</text>
<text x="197.9" y="140.4" transform="rotate(-90 197.9 140.4)">2</text>
<text x="200.4" y="140.4" transform="rotate(-90 200.4 140.4)">4</text>
<text x="202.9" y="140.4" transform="rotate(-90 202.9 140.4)">6</text>
<text x="197.9" y="148" transform="rotate(-90 197.9 148)">1</text>
<text x="200.4" y="148" transform="rotate(-90 200.4 148)">3</text>
<text x="202.9" y="148" transform="rotate(-90 202.9 148)">5</text>
<text x="48.8" y="158.5">1</text>
<text x="56.4" y="158.5">1</text>
<text x="108.5" y="159.8">1</text>
<text x="121.2" y="159.8">2</text>
<text x="48.8" y="166.1">2</text>
<text x="56.4" y="166.1">2</text>
<text x="108.5" y="162.3">3</text>
<text x="108.5" y="164.8">5</text>
<text x="108.5" y="167.4">7</text>
<text x="121.2" y="162.3">4</text>
<text x="121.2" y="164.8">6</text>
<text x="121.2" y="167.4">8</text>
<text x="107.9" y="172.5">11</text>
<text x="108.5" y="169.9">9</text>
<text x="120.6" y="169.9">10</text>
<text x="120.6" y="172.5">12</text>
<text x="107.9" y="175">13</text>
<text x="120.6" y="175">14</text>
</g>
<g font-size="1.8" fill="#0000c2">
<text x="145.2" y="57">LPUART1</text>
<text x="146.3" y="65.9">SPI1</text>
<text x="114.1" y="111.1">max</text>
<text x="119.2" y="111.1">120ma</text>
<text x="215.1" y="123.8">UART output</text>
<text x="216.3" y="125.8">a)</text>
<text x="219.5" y="125.8">2-4</text>
<text x="224.6" y="125.8">/</text>
<text x="227.1" y="125.8">1-3</text>
<text x="228.2" y="123.8">selection</text>
<text x="232.3" y="125.8">-&gt;</text>
<text x="236.6" y="125.8">output</text>
<text x="243.8" y="125.8">to</text>
<text x="246.9" y="125.8">USB</text>
<text x="216.3" y="127.9">b)</text>
<text x="219.5" y="127.9">6-4</text>
<text x="224.6" y="127.9">/</text>
<text x="227.1" y="127.9">5-3</text>
<text x="232.3" y="127.9">-&gt;</text>
<text x="236.6" y="127.9">output</text>
<text x="243.8" y="127.9">to</text>
<text x="246.9" y="127.9">STDC14</text>
<text x="126.9" y="155">BE</text>
<text x="127.6" y="152.9">ALL OTHER</text>
<text x="130.2" y="150.9">IF</text>
<text x="130.8" y="155">DISCONNECTED</text>
<text x="133.4" y="150.9">POWERED BY</text>
<text x="139.8" y="152.9">POWER</text>
<text x="146.4" y="155">(VBUS</text>
<text x="147.6" y="150.9">STDC14</text>
<text x="147.7" y="152.9">LINES</text>
<text x="153.7" y="155">AND</text>
<text x="154.5" y="152.9">SHOULD</text>
<text x="156.2" y="150.9">pin3</text>
<text x="158.8" y="155">V_IN)</text>
<text x="102.6" y="183.5">MIPI10</text>
<text x="110.1" y="183.5">on</text>
<text x="110.1" y="185.5">+</text>
<text x="112.8" y="185.5">VCP UART</text>
<text x="113.5" y="183.5">STDC14</text>
<text x="121.8" y="183.5">footprint</text>
</g>
<g font-size="1.4" fill="#006464">
<text x="207" y="32.5">R22</text>
<text x="219.7" y="32.5">R23</text>
<text x="232.4" y="32.5">R24</text>
<text x="246.3" y="32.5">R25</text>
<text x="259" y="32.5">R21</text>
<text x="41.9" y="45.2">R1</text>
<text x="69" y="107.7">R2</text>
</g>
</svg>
